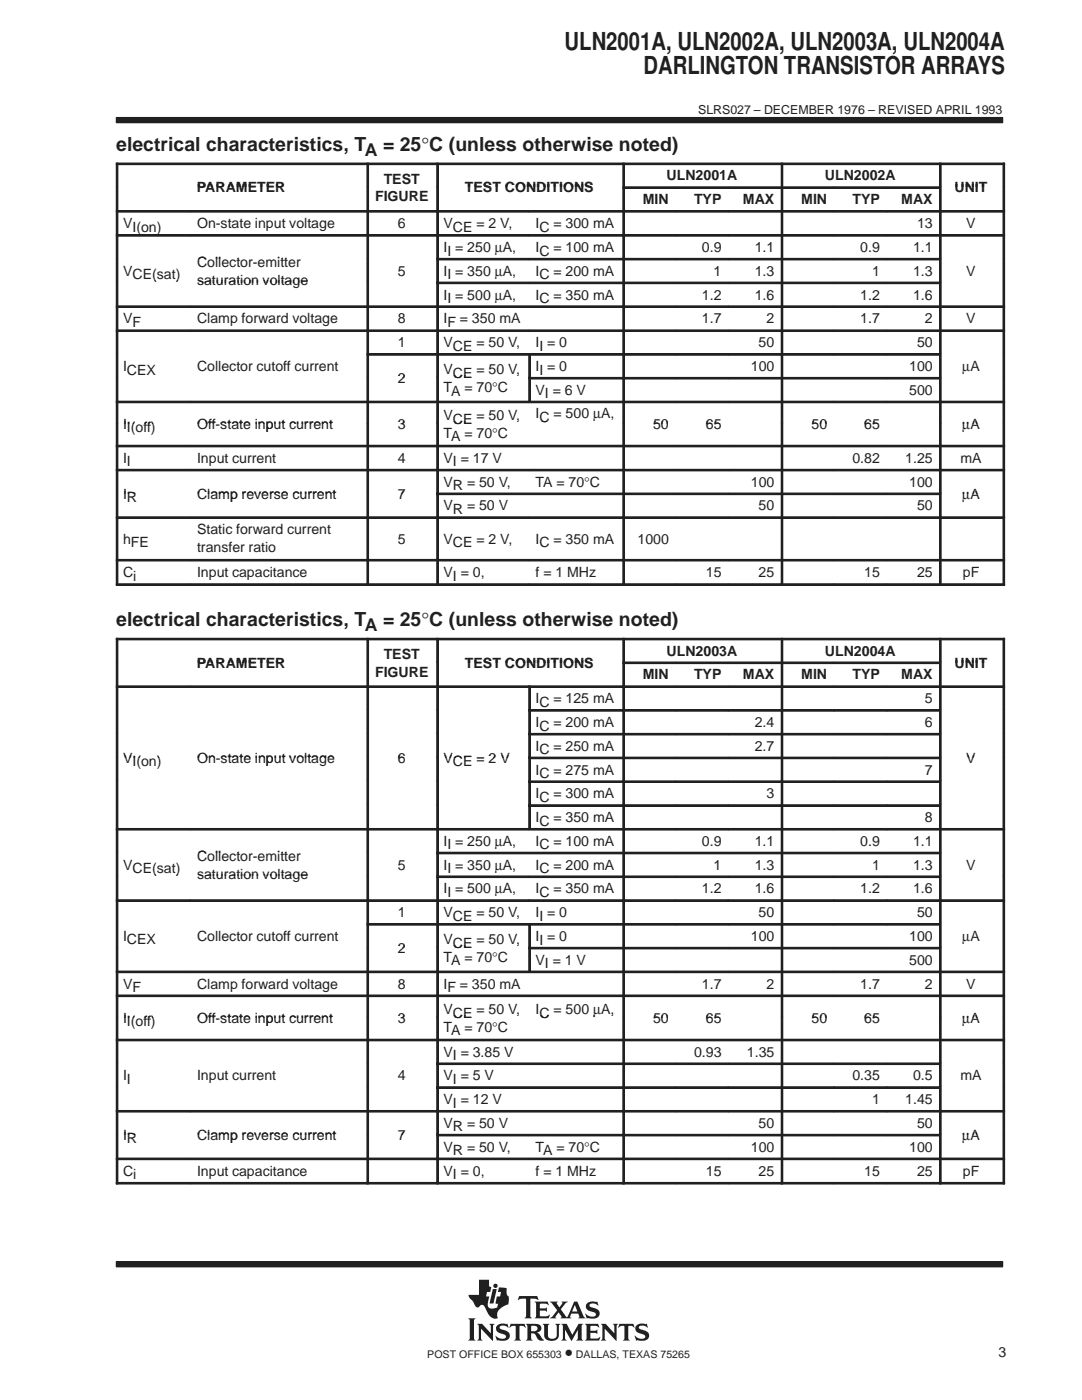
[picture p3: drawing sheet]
<svg xmlns="http://www.w3.org/2000/svg" width="216mm" height="279mm" viewBox="0 0 216 279" stroke-linecap="round" stroke-linejoin="round" font-family="sans-serif">
<path d="M23.2 23.4h176.9v1.1h-176.9z" fill-rule="evenodd" fill="#231f20"/>
<path d="M23.2 23.4h176.9v1.1h-176.9z" fill="none" stroke="#231f20" stroke-width=".2"/>
<path d="M23.2 251.8h176.9v1h-176.9z" fill-rule="evenodd" fill="#231f20"/>
<path d="M23.2 251.8h176.9v1h-176.9z" fill="none" stroke="#231f20" stroke-width=".2"/>
<g fill="#231f20">
<path d="M98.3 257.3h.8l-.6 2.8h-.8z"/>
<path d="M104.9 264.2h1.9a.9 .9 0 0 1 1 .3 .9 .9 0 0 1 0 1.2l-.7 .2 .5 .4 .9 1.2a1.2 1.2 0 0 1-1.6-1l-.3-.4h-.6v1l.3 .4h-1.4l.3-.5v-2.3z" fill-rule="evenodd"/>
<path d="M109.7 259.8h1.6l-.2 .3 .5 .8 .6-.8-.1-.3h1.2l-.4 .2-1 1.3 1.2 1.6 1.5-3.1h.6l1.2 2.9 .4 .4-1.4-.1a.22 .22 0 0 0 .2-.1 .22 .22 0 0 0 0-.3l-.2-.4h-1.4l-.2 .7 .2 .2h-2.2l.2-.3-.5-.9-.7 .9 .2 .3h-1.3l.6-.4 .9-1.2z" fill-rule="evenodd"/>
<path d="M127.1 264.4l.8-.3 .9 .2 .2-.2 .3 .8-.1 .1a1.2 1.2 0 0 0-1.7-.1 1.47 1.47 0 0 0 1.3 .7 1.03 1.03 0 0 1 .7 1.2 1.03 1.03 0 0 1-1.2 .8l-1.1-.1-.2 .1-.4-1 .9 .5h.9a.45 .45 0 0 0 .4-.5 .45 .45 0 0 0-.6-.3l-.2-.1a1.11 1.11 0 0 1-1.2-1.5z" fill-rule="evenodd"/>
<path d="M123.6 264.2h2.8l.2 .8-.6-.4h-.5l-.1 .1v2.4l.3 .4h-1.4l.3-.4v-2.4l-.1-.1h-.5l-.7 .4z" fill-rule="evenodd"/>
<path d="M116.7 264.2h2.6l.2 .8-.6-.4-1.1 .1v.9h1.1l.3-.3v.9l-.4-.2h-1v1l1.3 .1 .7-.3-.3 .7h-2.8l.3-.4v-2.5z" fill-rule="evenodd"/>
<path d="M119.9 264.2h1l1.7 1.9v-1.5l-.3-.4h1l-.3 .4v3l-2.3-2.4v2l.3 .3h-1.1l.3-.4v-2.5z" fill-rule="evenodd"/>
<path d="M112 264.2h1.1l1.1 2.2 1.2-2.2h1l-.3 .4v2.6l.3 .3h-1.4l.3-.4v-1.7l-1.3 2.2-1.3-2.3v1.8l.4 .4h-1.1l.3-.5v-2.3z" fill-rule="evenodd"/>
<path d="M99.2 264.6a1.71 1.71 0 0 1 1.7-.4l.2 .1 .1-.2 .3 .8-.6-.3h-.8a.41 .41 0 0 0-.4 .4 .41 .41 0 0 0 .5 .4 1.29 1.29 0 0 1 1.5 1.4 1.08 1.08 0 0 1-1.2 .8l-1.1-.1-.2 .1-.4-1 .8 .5 .5 .1 .6-.1 .3-.3a.72 .72 0 0 0-.9-.6 .99 .99 0 0 1-1-.5 .99 .99 0 0 1 .1-1.1z" fill-rule="evenodd"/>
<path d="M101.9 264.2h2.8l.2 .8-.7-.4h-.4l-.1 .1v2.4l.3 .4h-1.4l.3-.4v-2.4l-.1-.1h-.5l-.7 .4z" fill-rule="evenodd"/>
<path d="M108.3 264.2h1.3l-.3 .4v2a.65 .65 0 0 0 .7 .6l.6-.1 .4-.4 .1-2-.3-.5h1l-.3 .4v1.8a1.54 1.54 0 0 1-2.4 .9l-.5-.6v-2.1z" fill-rule="evenodd"/>
<path d="M95.2 264.2h1l1.7 1.9v-1.5l-.3-.4h1.1l-.3 .4v3l-2.4-2.4v1.9l.3 .4h-1.1l.3-.5v-2.3z" fill-rule="evenodd"/>
<path d="M93.4 263.1h1.5l-.3 .4v3.6l.3 .4h-1.5l.3-.4v-3.6z" fill-rule="evenodd"/>
<path d="M103.6 258.7h3.6l.2 .8-.4-.3h-1.2v3.6l.3 .3h-1.4l.2-.2 .1-.3v-3.2l-.1-.2h-.8l-.7 .3z" fill-rule="evenodd"/>
<path d="M106.7 259.8h2.6l.1 .7-.5-.3-1.2 .1v.8h1.1l.3-.2v.9l-.4-.2h-1v1l.2 .1h1.2l.5-.4 .1 .1-.2 .7h-2.8l.3-.5v-2.3z" fill-rule="evenodd"/>
<path d="M117.1 260.2a2.09 2.09 0 0 1 1.9-.3l.2-.2 .1 .9a1.22 1.22 0 0 0-1.7-.1 .82 .82 0 0 0 .9 .5 1.06 1.06 0 0 1 1.2 1.1 1.06 1.06 0 0 1-1.2 1.1l-1.2-.2-.2 .2-.3-1 .8 .5 .8 .1a.46 .46 0 0 0 .5-.5 .46 .46 0 0 0-.5-.5h-.2a1.11 1.11 0 0 1-1.2-1.6z" fill-rule="evenodd"/>
<path d="M95.6 255.4h2v1.3l.4 .2-.2 .9h-.6l-.2 .9h.6l-.3 1.3 .1 .7a.9 .9 0 0 0 1.2 .4l.6-.2 .2-.7-.5-.1 .2-1.4h.7l.2-.9h-.7l.3-.9 1.5 .2v1.1l.2 .4 .2 .1v.7a.82 .82 0 0 1-.6 1.1 2.73 2.73 0 0 0-1.7 1.7l.1 .8-.1 .1a1.81 1.81 0 0 1-2.1-1.5l-.3-.6a.7 .7 0 0 0-.6-.6 .7 .7 0 0 0-.7 .5 1.12 1.12 0 0 1-1.1-1.1l-.7-.8-.2-.6h2.1z" fill-rule="evenodd"/>
<circle cx="98.9" cy="256.6" r=".43"/>
</g>
<g fill="#fff">
<path d="M114.7 260.4l.5 1.3h-1z"/>
<path d="M106 264.6h.6a.56 .56 0 0 1 .6 .5 .56 .56 0 0 1-.6 .6h-.6z" fill-rule="evenodd"/>
</g>
<g fill="none" stroke="#231f20" stroke-width=".32">
<path d="M23.2 32.7h177.3M23.4 32.5v84.3M73.4 32.5v84.3M87.3 32.5v84.3M124.3 37.4h63.2M124.4 32.5v84.3M156 32.5v84.3M187.6 32.5v84.3M200.3 32.5v84.3M23.2 42.2h177.3M23.2 47h177.3M87.1 51.7h100.4"/>
<path d="M87.1 56.5h100.4M23.2 61.2h177.3M23.2 66h177.3M73.2 70.7h114.3M105.5 75.5h82M105.7 70.6v9.4M23.2 80.2h177.3M23.2 89h177.3M23.2 93.8h177.3M87.1 98.6h100.4M23.2 103.3h177.3M23.2 111.8h177.3"/>
<path d="M23.2 116.7h177.3M23.2 127.5h177.3M23.2 137h177.3M23.4 127.4v108.9M73.4 127.4v108.9M87.3 127.4v108.9M105.7 136.9v28.4M124.3 132.3h63.2M124.4 127.4v108.9M156 127.4v108.9M187.6 127.4v108.9M200.3 127.4v108.9"/>
<path d="M105.5 141.8h82M105.5 146.5h82M105.5 151.3h82M105.5 156h82M23.2 165.5h177.3M23.2 179.7h177.3M87.1 170.2h100.4M87.1 175h100.4M105.5 160.8h82M23.2 194h177.3M23.2 198.7h177.3M73.2 184.5h114.3"/>
<path d="M105.5 189.2h82M105.7 184.3v9.5M23.2 207.6h177.3M87.1 212.3h100.4M87.1 217h100.4M23.2 221.8h177.3M23.2 231.3h177.3M23.2 236.1h177.3M87.1 226.5h100.4"/>
</g>
<g fill="none" stroke="#231f20" stroke-width=".2">
<path d="M23.2 32.5h.3v4.8h-.3zM23.2 32.5h50v.4h-50zM23.2 37.3h.3v4.7h-.3zM73.2 32.5h.3v4.8h-.3zM73.2 32.5h13.9v.4h-13.9zM73.2 37.3h.3v4.7h-.3zM87.1 32.5h.4v4.8h-.4zM87.1 32.5h37.2v.4h-37.2zM87.1 37.3h.4v4.7h-.4zM124.3 32.5h.3v4.8h-.3zM124.3 32.5h31.6v.4h-31.6zM124.3 37.3h.3v4.7h-.3z"/>
<path d="M124.3 37.3h10.5v.3h-10.5zM134.8 37.3h10.5v.3h-10.5zM145.3 37.3h10.6v.3h-10.6zM155.9 32.5h.3v4.8h-.3zM155.9 32.5h31.6v.4h-31.6zM155.9 37.3h.3v4.7h-.3zM155.9 37.3h10.5v.3h-10.5zM166.4 37.3h10.5v.3h-10.5zM176.9 37.3h10.6v.3h-10.6zM187.5 32.5h.3v4.8h-.3zM187.5 32.5h13v.4h-13zM187.5 37.3h.3v4.7h-.3z"/>
<path d="M200.1 32.5h.4v4.8h-.4zM200.1 37.3h.4v4.7h-.4zM23.2 42h.3v4.8h-.3zM23.2 42h14.7v.3h-14.7zM23.2 46.8h.3v4.7h-.3zM23.2 46.8h14.7v.3h-14.7zM23.2 51.6h.3v4.7h-.3zM23.2 56.3h.3v4.7h-.3zM38 42h35.2v.3h-35.2zM38 46.8h35.2v.3h-35.2zM73.2 42h.3v4.8h-.3zM73.2 42h13.9v.3h-13.9z"/>
<path d="M73.2 46.8h.3v4.7h-.3zM73.2 46.8h13.9v.3h-13.9zM73.2 51.6h.3v4.7h-.3zM73.2 56.3h.3v4.7h-.3zM87.1 42h.4v4.8h-.4zM87.1 42h18.4v.3h-18.4zM87.1 46.8h.4v4.7h-.4zM87.1 46.8h18.4v.3h-18.4zM87.1 51.6h.4v4.7h-.4zM87.1 51.6h18.4v.3h-18.4zM87.1 56.3h.4v4.7h-.4zM87.1 56.3h18.4v.3h-18.4z"/>
<path d="M105.5 42h18.8v.3h-18.8zM105.5 46.8h18.8v.3h-18.8zM105.5 51.6h18.8v.3h-18.8zM105.5 56.3h18.8v.3h-18.8zM124.3 42h.3v4.8h-.3zM124.3 42h10.5v.3h-10.5zM124.3 46.8h.3v4.7h-.3zM124.3 46.8h10.5v.3h-10.5zM124.3 51.6h.3v4.7h-.3zM124.3 51.6h10.5v.3h-10.5zM124.3 56.3h.3v4.7h-.3zM124.3 56.3h10.5v.3h-10.5z"/>
<path d="M134.8 42h10.5v.3h-10.5zM134.8 46.8h10.5v.3h-10.5zM134.8 51.6h10.5v.3h-10.5zM134.8 56.3h10.5v.3h-10.5zM145.3 42h10.6v.3h-10.6zM145.3 46.8h10.6v.3h-10.6zM145.3 51.6h10.6v.3h-10.6zM145.3 56.3h10.6v.3h-10.6zM155.9 42h.3v4.8h-.3zM155.9 42h10.5v.3h-10.5zM155.9 46.8h.3v4.7h-.3zM155.9 46.8h10.5v.3h-10.5z"/>
<path d="M155.9 51.6h.3v4.7h-.3zM155.9 51.6h10.5v.3h-10.5zM155.9 56.3h.3v4.7h-.3zM155.9 56.3h10.5v.3h-10.5zM166.4 42h10.5v.3h-10.5zM166.4 46.8h10.5v.3h-10.5zM166.4 51.6h10.5v.3h-10.5zM166.4 56.3h10.5v.3h-10.5zM176.9 42h10.6v.3h-10.6zM176.9 46.8h10.6v.3h-10.6zM176.9 51.6h10.6v.3h-10.6zM176.9 56.3h10.6v.3h-10.6z"/>
<path d="M187.5 42h.3v4.8h-.3zM187.5 42h13v.3h-13zM187.5 46.8h.3v4.7h-.3zM187.5 46.8h13v.3h-13zM187.5 51.6h.3v4.7h-.3zM187.5 56.3h.3v4.7h-.3zM200.1 42h.4v4.8h-.4zM200.1 46.8h.4v4.7h-.4zM200.1 51.6h.4v4.7h-.4zM200.1 56.3h.4v4.7h-.4zM23.2 61h.3v4.8h-.3zM23.2 61h14.7v.4h-14.7z"/>
<path d="M23.2 65.8h.3v4.8h-.3zM23.2 65.8h14.7v.4h-14.7zM23.2 70.6h.3v4.7h-.3zM23.2 75.3h.3v4.7h-.3zM38 61h35.2v.4h-35.2zM38 65.8h35.2v.4h-35.2zM73.2 61h.3v4.8h-.3zM73.2 61h13.9v.4h-13.9zM73.2 65.8h.3v4.8h-.3zM73.2 65.8h13.9v.4h-13.9zM73.2 70.6h.3v4.7h-.3zM73.2 70.6h13.9v.3h-13.9z"/>
<path d="M73.2 75.3h.3v4.7h-.3zM87.1 61h.4v4.8h-.4zM87.1 61h37.2v.4h-37.2zM87.1 65.8h.4v4.8h-.4zM87.1 65.8h18.4v.4h-18.4zM87.1 70.6h.4v4.7h-.4zM87.1 70.6h18.4v.3h-18.4zM87.1 75.3h.4v4.7h-.4zM105.5 65.8h18.8v.4h-18.8zM105.5 70.6h.3v4.7h-.3zM105.5 70.6h18.8v.3h-18.8zM105.5 75.3h.3v4.7h-.3z"/>
<path d="M105.5 75.3h18.8v.3h-18.8zM124.3 61h.3v4.8h-.3zM124.3 61h10.5v.4h-10.5zM124.3 65.8h.3v4.8h-.3zM124.3 65.8h10.5v.4h-10.5zM124.3 70.6h.3v4.7h-.3zM124.3 70.6h10.5v.3h-10.5zM124.3 75.3h.3v4.7h-.3zM124.3 75.3h10.5v.3h-10.5zM134.8 61h10.5v.4h-10.5zM134.8 65.8h10.5v.4h-10.5zM134.8 70.6h10.5v.3h-10.5z"/>
<path d="M134.8 75.3h10.5v.3h-10.5zM145.3 61h10.6v.4h-10.6zM145.3 65.8h10.6v.4h-10.6zM145.3 70.6h10.6v.3h-10.6zM145.3 75.3h10.6v.3h-10.6zM155.9 61h.3v4.8h-.3zM155.9 61h10.5v.4h-10.5zM155.9 65.8h.3v4.8h-.3zM155.9 65.8h10.5v.4h-10.5zM155.9 70.6h.3v4.7h-.3zM155.9 70.6h10.5v.3h-10.5zM155.9 75.3h.3v4.7h-.3z"/>
<path d="M155.9 75.3h10.5v.3h-10.5zM166.4 61h10.5v.4h-10.5zM166.4 65.8h10.5v.4h-10.5zM166.4 70.6h10.5v.3h-10.5zM166.4 75.3h10.5v.3h-10.5zM176.9 61h10.6v.4h-10.6zM176.9 65.8h10.6v.4h-10.6zM176.9 70.6h10.6v.3h-10.6zM176.9 75.3h10.6v.3h-10.6zM187.5 61h.3v4.8h-.3zM187.5 61h13v.4h-13zM187.5 65.8h.3v4.8h-.3z"/>
<path d="M187.5 65.8h13v.4h-13zM187.5 70.6h.3v4.7h-.3zM187.5 75.3h.3v4.7h-.3zM200.1 61h.4v4.8h-.4zM200.1 65.8h.4v4.8h-.4zM200.1 70.6h.4v4.7h-.4zM200.1 75.3h.4v4.7h-.4zM23.2 80.1h.3v4.3h-.3zM23.2 80.1h14.7v.3h-14.7zM23.2 84.5h.3v4.3h-.3zM23.2 88.9h.3v4.7h-.3zM23.2 88.9h14.7v.3h-14.7z"/>
<path d="M23.2 93.7h.3v4.7h-.3zM23.2 93.7h14.7v.3h-14.7zM23.2 98.4h.3v4.7h-.3zM38 80.1h35.2v.3h-35.2zM38 88.9h35.2v.3h-35.2zM38 93.7h35.2v.3h-35.2zM73.2 80.1h.3v4.3h-.3zM73.2 80.1h13.9v.3h-13.9zM73.2 84.5h.3v4.3h-.3zM73.2 88.9h.3v4.7h-.3zM73.2 88.9h13.9v.3h-13.9zM73.2 93.7h.3v4.7h-.3z"/>
<path d="M73.2 93.7h13.9v.3h-13.9zM73.2 98.4h.3v4.7h-.3zM87.1 80.1h.4v4.3h-.4zM87.1 80.1h18.4v.3h-18.4zM87.1 84.5h.4v4.3h-.4zM87.1 88.9h.4v4.7h-.4zM87.1 88.9h37.2v.3h-37.2zM87.1 93.7h.4v4.7h-.4zM87.1 93.7h18.4v.3h-18.4zM87.1 98.4h.4v4.7h-.4zM87.1 98.4h37.2v.3h-37.2zM105.5 80.1h18.8v.3h-18.8z"/>
<path d="M105.5 93.7h18.8v.3h-18.8zM124.3 80.1h.3v4.3h-.3zM124.3 80.1h10.5v.3h-10.5zM124.3 84.5h.3v4.3h-.3zM124.3 88.9h.3v4.7h-.3zM124.3 88.9h10.5v.3h-10.5zM124.3 93.7h.3v4.7h-.3zM124.3 93.7h10.5v.3h-10.5zM124.3 98.4h.3v4.7h-.3zM124.3 98.4h10.5v.3h-10.5zM134.8 80.1h10.5v.3h-10.5zM134.8 88.9h10.5v.3h-10.5z"/>
<path d="M134.8 93.7h10.5v.3h-10.5zM134.8 98.4h10.5v.3h-10.5zM145.3 80.1h10.6v.3h-10.6zM145.3 88.9h10.6v.3h-10.6zM145.3 93.7h10.6v.3h-10.6zM145.3 98.4h10.6v.3h-10.6zM155.9 80.1h.3v4.3h-.3zM155.9 80.1h10.5v.3h-10.5zM155.9 84.5h.3v4.3h-.3zM155.9 88.9h.3v4.7h-.3zM155.9 88.9h10.5v.3h-10.5zM155.9 93.7h.3v4.7h-.3z"/>
<path d="M155.9 93.7h10.5v.3h-10.5zM155.9 98.4h.3v4.7h-.3zM155.9 98.4h10.5v.3h-10.5zM166.4 80.1h10.5v.3h-10.5zM166.4 88.9h10.5v.3h-10.5zM166.4 93.7h10.5v.3h-10.5zM166.4 98.4h10.5v.3h-10.5zM176.9 80.1h10.6v.3h-10.6zM176.9 88.9h10.6v.3h-10.6zM176.9 93.7h10.6v.3h-10.6zM176.9 98.4h10.6v.3h-10.6zM187.5 80.1h.3v4.3h-.3z"/>
<path d="M187.5 80.1h13v.3h-13zM187.5 84.5h.3v4.3h-.3zM187.5 88.9h.3v4.7h-.3zM187.5 88.9h13v.3h-13zM187.5 93.7h.3v4.7h-.3zM187.5 93.7h13v.3h-13zM187.5 98.4h.3v4.7h-.3zM200.1 80.1h.4v4.3h-.4zM200.1 84.5h.4v4.3h-.4zM200.1 88.9h.4v4.7h-.4zM200.1 93.7h.4v4.7h-.4zM200.1 98.4h.4v4.7h-.4z"/>
<path d="M23.2 103.1h.3v8.5h-.3zM23.2 103.1h14.7v.4h-14.7zM23.2 111.6h.3v5.2h-.3zM23.2 111.6h14.7v.4h-14.7zM23.2 116.5h14.7v.3h-14.7zM38 103.1h35.2v.4h-35.2zM38 111.6h35.2v.4h-35.2zM38 116.5h35.2v.3h-35.2zM73.2 103.1h.3v8.5h-.3zM73.2 103.1h13.9v.4h-13.9zM73.2 111.6h.3v5.2h-.3zM73.2 111.6h13.9v.4h-13.9z"/>
<path d="M73.2 116.5h13.9v.3h-13.9zM87.1 103.1h.4v8.5h-.4zM87.1 103.1h18.4v.4h-18.4zM87.1 111.6h.4v5.2h-.4zM87.1 111.6h18.4v.4h-18.4zM87.1 116.5h18.4v.3h-18.4zM105.5 103.1h18.8v.4h-18.8zM105.5 111.6h18.8v.4h-18.8zM105.5 116.5h18.8v.3h-18.8zM124.3 103.1h.3v8.5h-.3zM124.3 103.1h10.5v.4h-10.5zM124.3 111.6h.3v5.2h-.3z"/>
<path d="M124.3 111.6h10.5v.4h-10.5zM124.3 116.5h10.5v.3h-10.5zM134.8 103.1h10.5v.4h-10.5zM134.8 111.6h10.5v.4h-10.5zM134.8 116.5h10.5v.3h-10.5zM145.3 103.1h10.6v.4h-10.6zM145.3 111.6h10.6v.4h-10.6zM145.3 116.5h10.6v.3h-10.6zM155.9 103.1h.3v8.5h-.3zM155.9 103.1h10.5v.4h-10.5zM155.9 111.6h.3v5.2h-.3zM155.9 111.6h10.5v.4h-10.5z"/>
<path d="M155.9 116.5h10.5v.3h-10.5zM166.4 103.1h10.5v.4h-10.5zM166.4 111.6h10.5v.4h-10.5zM166.4 116.5h10.5v.3h-10.5zM176.9 103.1h10.6v.4h-10.6zM176.9 111.6h10.6v.4h-10.6zM176.9 116.5h10.6v.3h-10.6zM187.5 103.1h.3v8.5h-.3zM187.5 103.1h13v.4h-13zM187.5 111.6h.3v5.2h-.3zM187.5 111.6h13v.4h-13zM187.5 116.5h13v.3h-13z"/>
<path d="M200.1 103.1h.4v8.5h-.4zM200.1 111.6h.4v5.2h-.4zM23.2 127.4h.3v4.7h-.3zM23.2 127.4h50v.3h-50zM23.2 132.1h.3v4.8h-.3zM23.2 136.9h.3v4.7h-.3zM23.2 136.9h14.7v.3h-14.7zM38 136.9h35.2v.3h-35.2zM73.2 127.4h.3v4.7h-.3zM73.2 127.4h13.9v.3h-13.9zM73.2 132.1h.3v4.8h-.3zM73.2 136.9h.3v4.7h-.3z"/>
<path d="M73.2 136.9h13.9v.3h-13.9zM87.1 127.4h.4v4.7h-.4zM87.1 127.4h37.2v.3h-37.2zM87.1 132.1h.4v4.8h-.4zM87.1 136.9h.4v4.7h-.4zM87.1 136.9h18.4v.3h-18.4zM105.5 136.9h.3v4.7h-.3zM105.5 136.9h18.8v.3h-18.8zM124.3 127.4h.3v4.7h-.3zM124.3 127.4h31.6v.3h-31.6zM124.3 132.1h.3v4.8h-.3zM124.3 132.1h10.5v.3h-10.5z"/>
<path d="M124.3 136.9h.3v4.7h-.3zM124.3 136.9h10.5v.3h-10.5zM134.8 132.1h10.5v.3h-10.5zM134.8 136.9h10.5v.3h-10.5zM145.3 132.1h10.6v.3h-10.6zM145.3 136.9h10.6v.3h-10.6zM155.9 127.4h.3v4.7h-.3zM155.9 127.4h31.6v.3h-31.6zM155.9 132.1h.3v4.8h-.3zM155.9 132.1h10.5v.3h-10.5zM155.9 136.9h.3v4.7h-.3zM155.9 136.9h10.5v.3h-10.5z"/>
<path d="M166.4 132.1h10.5v.3h-10.5zM166.4 136.9h10.5v.3h-10.5zM176.9 132.1h10.6v.3h-10.6zM176.9 136.9h10.6v.3h-10.6zM187.5 127.4h.3v4.7h-.3zM187.5 127.4h13v.3h-13zM187.5 132.1h.3v4.8h-.3zM187.5 136.9h.3v4.7h-.3zM187.5 136.9h13v.3h-13zM200.1 127.4h.4v4.7h-.4zM200.1 132.1h.4v4.8h-.4zM200.1 136.9h.4v4.7h-.4z"/>
<path d="M23.2 141.6h.3v4.7h-.3zM23.2 146.4h.3v4.7h-.3zM23.2 151.1h.3v4.7h-.3zM23.2 155.8h.3v4.8h-.3zM73.2 141.6h.3v4.7h-.3zM73.2 146.4h.3v4.7h-.3zM73.2 151.1h.3v4.7h-.3zM73.2 155.8h.3v4.8h-.3zM87.1 141.6h.4v4.7h-.4zM87.1 146.4h.4v4.7h-.4zM87.1 151.1h.4v4.7h-.4zM87.1 155.8h.4v4.8h-.4z"/>
<path d="M105.5 141.6h.3v4.7h-.3zM105.5 141.6h18.8v.3h-18.8zM105.5 146.4h.3v4.7h-.3zM105.5 146.4h18.8v.3h-18.8zM105.5 151.1h.3v4.7h-.3zM105.5 151.1h18.8v.3h-18.8zM105.5 155.8h.3v4.8h-.3zM105.5 155.8h18.8v.4h-18.8zM124.3 141.6h.3v4.7h-.3zM124.3 141.6h10.5v.3h-10.5zM124.3 146.4h.3v4.7h-.3zM124.3 146.4h10.5v.3h-10.5z"/>
<path d="M124.3 151.1h.3v4.7h-.3zM124.3 151.1h10.5v.3h-10.5zM124.3 155.8h.3v4.8h-.3zM124.3 155.8h10.5v.4h-10.5zM134.8 141.6h10.5v.3h-10.5zM134.8 146.4h10.5v.3h-10.5zM134.8 151.1h10.5v.3h-10.5zM134.8 155.8h10.5v.4h-10.5zM145.3 141.6h10.6v.3h-10.6zM145.3 146.4h10.6v.3h-10.6zM145.3 151.1h10.6v.3h-10.6zM145.3 155.8h10.6v.4h-10.6z"/>
<path d="M155.9 141.6h.3v4.7h-.3zM155.9 141.6h10.5v.3h-10.5zM155.9 146.4h.3v4.7h-.3zM155.9 146.4h10.5v.3h-10.5zM155.9 151.1h.3v4.7h-.3zM155.9 151.1h10.5v.3h-10.5zM155.9 155.8h.3v4.8h-.3zM155.9 155.8h10.5v.4h-10.5zM166.4 141.6h10.5v.3h-10.5zM166.4 146.4h10.5v.3h-10.5zM166.4 151.1h10.5v.3h-10.5zM166.4 155.8h10.5v.4h-10.5z"/>
<path d="M176.9 141.6h10.6v.3h-10.6zM176.9 146.4h10.6v.3h-10.6zM176.9 151.1h10.6v.3h-10.6zM176.9 155.8h10.6v.4h-10.6zM187.5 141.6h.3v4.7h-.3zM187.5 146.4h.3v4.7h-.3zM187.5 151.1h.3v4.7h-.3zM187.5 155.8h.3v4.8h-.3zM200.1 141.6h.4v4.7h-.4zM200.1 146.4h.4v4.7h-.4zM200.1 151.1h.4v4.7h-.4zM200.1 155.8h.4v4.8h-.4z"/>
<path d="M23.2 160.6h.3v4.7h-.3zM23.2 165.3h.3v4.8h-.3zM23.2 165.3h14.7v.4h-14.7zM23.2 170.1h.3v4.7h-.3zM23.2 174.8h.3v4.7h-.3zM23.2 179.6h.3v4.7h-.3zM23.2 179.6h14.7v.3h-14.7zM38 165.3h35.2v.4h-35.2zM38 179.6h35.2v.3h-35.2zM73.2 160.6h.3v4.7h-.3zM73.2 165.3h.3v4.8h-.3zM73.2 165.3h13.9v.4h-13.9z"/>
<path d="M73.2 170.1h.3v4.7h-.3zM73.2 174.8h.3v4.7h-.3zM73.2 179.6h.3v4.7h-.3zM73.2 179.6h13.9v.3h-13.9zM87.1 160.6h.4v4.7h-.4zM87.1 165.3h.4v4.8h-.4zM87.1 165.3h18.4v.4h-18.4zM87.1 170.1h.4v4.7h-.4zM87.1 170.1h18.4v.3h-18.4zM87.1 174.8h.4v4.7h-.4zM87.1 174.8h18.4v.3h-18.4zM87.1 179.6h.4v4.7h-.4z"/>
<path d="M87.1 179.6h18.4v.3h-18.4zM105.5 160.6h.3v4.7h-.3zM105.5 160.6h18.8v.3h-18.8zM105.5 165.3h18.8v.4h-18.8zM105.5 170.1h18.8v.3h-18.8zM105.5 174.8h18.8v.3h-18.8zM105.5 179.6h18.8v.3h-18.8zM124.3 160.6h.3v4.7h-.3zM124.3 160.6h10.5v.3h-10.5zM124.3 165.3h.3v4.8h-.3zM124.3 165.3h10.5v.4h-10.5zM124.3 170.1h.3v4.7h-.3z"/>
<path d="M124.3 170.1h10.5v.3h-10.5zM124.3 174.8h.3v4.7h-.3zM124.3 174.8h10.5v.3h-10.5zM124.3 179.6h.3v4.7h-.3zM124.3 179.6h10.5v.3h-10.5zM134.8 160.6h10.5v.3h-10.5zM134.8 165.3h10.5v.4h-10.5zM134.8 170.1h10.5v.3h-10.5zM134.8 174.8h10.5v.3h-10.5zM134.8 179.6h10.5v.3h-10.5zM145.3 160.6h10.6v.3h-10.6zM145.3 165.3h10.6v.4h-10.6z"/>
<path d="M145.3 170.1h10.6v.3h-10.6zM145.3 174.8h10.6v.3h-10.6zM145.3 179.6h10.6v.3h-10.6zM155.9 160.6h.3v4.7h-.3zM155.9 160.6h10.5v.3h-10.5zM155.9 165.3h.3v4.8h-.3zM155.9 165.3h10.5v.4h-10.5zM155.9 170.1h.3v4.7h-.3zM155.9 170.1h10.5v.3h-10.5zM155.9 174.8h.3v4.7h-.3zM155.9 174.8h10.5v.3h-10.5zM155.9 179.6h.3v4.7h-.3z"/>
<path d="M155.9 179.6h10.5v.3h-10.5zM166.4 160.6h10.5v.3h-10.5zM166.4 165.3h10.5v.4h-10.5zM166.4 170.1h10.5v.3h-10.5zM166.4 174.8h10.5v.3h-10.5zM166.4 179.6h10.5v.3h-10.5zM176.9 160.6h10.6v.3h-10.6zM176.9 165.3h10.6v.4h-10.6zM176.9 170.1h10.6v.3h-10.6zM176.9 174.8h10.6v.3h-10.6zM176.9 179.6h10.6v.3h-10.6zM187.5 160.6h.3v4.7h-.3z"/>
<path d="M187.5 165.3h.3v4.8h-.3zM187.5 165.3h13v.4h-13zM187.5 170.1h.3v4.7h-.3zM187.5 174.8h.3v4.7h-.3zM187.5 179.6h.3v4.7h-.3zM187.5 179.6h13v.3h-13zM200.1 160.6h.4v4.7h-.4zM200.1 165.3h.4v4.8h-.4zM200.1 170.1h.4v4.7h-.4zM200.1 174.8h.4v4.7h-.4zM200.1 179.6h.4v4.7h-.4zM23.2 184.3h.3v4.7h-.3z"/>
<path d="M23.2 189.1h.3v4.7h-.3zM23.2 193.8h.3v4.8h-.3zM23.2 193.8h14.7v.3h-14.7zM23.2 198.6h.3v4.4h-.3zM23.2 198.6h14.7v.3h-14.7zM38 193.8h35.2v.3h-35.2zM38 198.6h35.2v.3h-35.2zM73.2 184.3h.3v4.7h-.3zM73.2 184.3h13.9v.3h-13.9zM73.2 189.1h.3v4.7h-.3zM73.2 193.8h.3v4.8h-.3zM73.2 193.8h13.9v.3h-13.9z"/>
<path d="M73.2 198.6h.3v4.4h-.3zM73.2 198.6h13.9v.3h-13.9zM87.1 184.3h.4v4.7h-.4zM87.1 184.3h18.4v.3h-18.4zM87.1 189.1h.4v4.7h-.4zM87.1 193.8h.4v4.8h-.4zM87.1 193.8h37.2v.3h-37.2zM87.1 198.6h.4v4.4h-.4zM87.1 198.6h18.4v.3h-18.4zM105.5 184.3h.3v4.7h-.3zM105.5 184.3h18.8v.3h-18.8zM105.5 189.1h.3v4.7h-.3z"/>
<path d="M105.5 189.1h18.8v.3h-18.8zM105.5 198.6h18.8v.3h-18.8zM124.3 184.3h.3v4.7h-.3zM124.3 184.3h10.5v.3h-10.5zM124.3 189.1h.3v4.7h-.3zM124.3 189.1h10.5v.3h-10.5zM124.3 193.8h.3v4.8h-.3zM124.3 193.8h10.5v.3h-10.5zM124.3 198.6h.3v4.4h-.3zM124.3 198.6h10.5v.3h-10.5zM134.8 184.3h10.5v.3h-10.5zM134.8 189.1h10.5v.3h-10.5z"/>
<path d="M134.8 193.8h10.5v.3h-10.5zM134.8 198.6h10.5v.3h-10.5zM145.3 184.3h10.6v.3h-10.6zM145.3 189.1h10.6v.3h-10.6zM145.3 193.8h10.6v.3h-10.6zM145.3 198.6h10.6v.3h-10.6zM155.9 184.3h.3v4.7h-.3zM155.9 184.3h10.5v.3h-10.5zM155.9 189.1h.3v4.7h-.3zM155.9 189.1h10.5v.3h-10.5zM155.9 193.8h.3v4.8h-.3zM155.9 193.8h10.5v.3h-10.5z"/>
<path d="M155.9 198.6h.3v4.4h-.3zM155.9 198.6h10.5v.3h-10.5zM166.4 184.3h10.5v.3h-10.5zM166.4 189.1h10.5v.3h-10.5zM166.4 193.8h10.5v.3h-10.5zM166.4 198.6h10.5v.3h-10.5zM176.9 184.3h10.6v.3h-10.6zM176.9 189.1h10.6v.3h-10.6zM176.9 193.8h10.6v.3h-10.6zM176.9 198.6h10.6v.3h-10.6zM187.5 184.3h.3v4.7h-.3zM187.5 189.1h.3v4.7h-.3z"/>
<path d="M187.5 193.8h.3v4.8h-.3zM187.5 193.8h13v.3h-13zM187.5 198.6h.3v4.4h-.3zM187.5 198.6h13v.3h-13zM200.1 184.3h.4v4.7h-.4zM200.1 189.1h.4v4.7h-.4zM200.1 193.8h.4v4.8h-.4zM200.1 198.6h.4v4.4h-.4zM23.2 203h.3v4.4h-.3zM23.2 207.4h.3v4.7h-.3zM23.2 207.4h14.7v.3h-14.7zM23.2 212.1h.3v4.8h-.3z"/>
<path d="M23.2 216.9h.3v4.7h-.3zM38 207.4h35.2v.3h-35.2zM73.2 203h.3v4.4h-.3zM73.2 207.4h.3v4.7h-.3zM73.2 207.4h13.9v.3h-13.9zM73.2 212.1h.3v4.8h-.3zM73.2 216.9h.3v4.7h-.3zM87.1 203h.4v4.4h-.4zM87.1 207.4h.4v4.7h-.4zM87.1 207.4h37.2v.3h-37.2zM87.1 212.1h.4v4.8h-.4zM87.1 212.1h37.2v.4h-37.2z"/>
<path d="M87.1 216.9h.4v4.7h-.4zM87.1 216.9h37.2v.3h-37.2zM124.3 203h.3v4.4h-.3zM124.3 207.4h.3v4.7h-.3zM124.3 207.4h10.5v.3h-10.5zM124.3 212.1h.3v4.8h-.3zM124.3 212.1h10.5v.4h-10.5zM124.3 216.9h.3v4.7h-.3zM124.3 216.9h10.5v.3h-10.5zM134.8 207.4h10.5v.3h-10.5zM134.8 212.1h10.5v.4h-10.5zM134.8 216.9h10.5v.3h-10.5z"/>
<path d="M145.3 207.4h10.6v.3h-10.6zM145.3 212.1h10.6v.4h-10.6zM145.3 216.9h10.6v.3h-10.6zM155.9 203h.3v4.4h-.3zM155.9 207.4h.3v4.7h-.3zM155.9 207.4h10.5v.3h-10.5zM155.9 212.1h.3v4.8h-.3zM155.9 212.1h10.5v.4h-10.5zM155.9 216.9h.3v4.7h-.3zM155.9 216.9h10.5v.3h-10.5zM166.4 207.4h10.5v.3h-10.5zM166.4 212.1h10.5v.4h-10.5z"/>
<path d="M166.4 216.9h10.5v.3h-10.5zM176.9 207.4h10.6v.3h-10.6zM176.9 212.1h10.6v.4h-10.6zM176.9 216.9h10.6v.3h-10.6zM187.5 203h.3v4.4h-.3zM187.5 207.4h.3v4.7h-.3zM187.5 207.4h13v.3h-13zM187.5 212.1h.3v4.8h-.3zM187.5 216.9h.3v4.7h-.3zM200.1 203h.4v4.4h-.4zM200.1 207.4h.4v4.7h-.4zM200.1 212.1h.4v4.8h-.4z"/>
<path d="M200.1 216.9h.4v4.7h-.4zM23.2 221.6h.3v4.8h-.3zM23.2 221.6h14.7v.3h-14.7zM23.2 226.4h.3v4.7h-.3zM23.2 231.1h.3v5.2h-.3zM23.2 231.1h14.7v.3h-14.7zM23.2 236h14.7v.3h-14.7zM38 221.6h35.2v.3h-35.2zM38 231.1h35.2v.3h-35.2zM38 236h35.2v.3h-35.2zM73.2 221.6h.3v4.8h-.3zM73.2 221.6h13.9v.3h-13.9z"/>
<path d="M73.2 226.4h.3v4.7h-.3zM73.2 231.1h.3v5.2h-.3zM73.2 231.1h13.9v.3h-13.9zM73.2 236h13.9v.3h-13.9zM87.1 221.6h.4v4.8h-.4zM87.1 221.6h37.2v.3h-37.2zM87.1 226.4h.4v4.7h-.4zM87.1 226.4h18.4v.3h-18.4zM87.1 231.1h.4v5.2h-.4zM87.1 231.1h18.4v.3h-18.4zM87.1 236h18.4v.3h-18.4zM105.5 226.4h18.8v.3h-18.8z"/>
<path d="M105.5 231.1h18.8v.3h-18.8zM105.5 236h18.8v.3h-18.8zM124.3 221.6h.3v4.8h-.3zM124.3 221.6h10.5v.3h-10.5zM124.3 226.4h.3v4.7h-.3zM124.3 226.4h10.5v.3h-10.5zM124.3 231.1h.3v5.2h-.3zM124.3 231.1h10.5v.3h-10.5zM124.3 236h10.5v.3h-10.5zM134.8 221.6h10.5v.3h-10.5zM134.8 226.4h10.5v.3h-10.5zM134.8 231.1h10.5v.3h-10.5z"/>
<path d="M134.8 236h10.5v.3h-10.5zM145.3 221.6h10.6v.3h-10.6zM145.3 226.4h10.6v.3h-10.6zM145.3 231.1h10.6v.3h-10.6zM145.3 236h10.6v.3h-10.6zM155.9 221.6h.3v4.8h-.3zM155.9 221.6h10.5v.3h-10.5zM155.9 226.4h.3v4.7h-.3zM155.9 226.4h10.5v.3h-10.5zM155.9 231.1h.3v5.2h-.3zM155.9 231.1h10.5v.3h-10.5zM155.9 236h10.5v.3h-10.5z"/>
<path d="M166.4 221.6h10.5v.3h-10.5zM166.4 226.4h10.5v.3h-10.5zM166.4 231.1h10.5v.3h-10.5zM166.4 236h10.5v.3h-10.5zM176.9 221.6h10.6v.3h-10.6zM176.9 226.4h10.6v.3h-10.6zM176.9 231.1h10.6v.3h-10.6zM176.9 236h10.6v.3h-10.6zM187.5 221.6h.3v4.8h-.3zM187.5 221.6h13v.3h-13zM187.5 226.4h.3v4.7h-.3zM187.5 231.1h.3v5.2h-.3z"/>
<path d="M187.5 231.1h13v.3h-13zM187.5 236h13v.3h-13zM200.1 221.6h.4v4.8h-.4zM200.1 226.4h.4v4.7h-.4zM200.1 231.1h.4v5.2h-.4z"/>
</g>
<g font-size="4.9" fill="#231f20">
<text x="112.7" y="9.9">ULN2001A, ULN2002A, ULN2003A, ULN2004A</text>
<text x="128.4" y="14.8">DARLINGTON TRANSISTOR ARRAYS</text>
</g>
<g font-size="3.9" fill="#231f20">
<text x="23.2" y="30.2">electrical characteristics, T</text>
<text x="23.2" y="125">electrical characteristics, T</text>
</g>
<g font-size="3.5" fill="#231f20">
<text x="72.8" y="31.1">A = 25°C (unless otherwise noted)</text>
<text x="72.8" y="126">A = 25°C (unless otherwise noted)</text>
<text x="112.7" y="271">•</text>
</g>
<g font-size="2.8" fill="#231f20">
<text x="39.3" y="38.4">PARAMETER</text>
<text x="74.8" y="40.2">FIGURE</text>
<text x="76.6" y="36.7">TEST</text>
<text x="92.8" y="38.4">TEST CONDITIONS</text>
<text x="128.3" y="40.8">MIN</text>
<text x="133" y="36">ULN2001A</text>
<text x="138.5" y="40.8">TYP</text>
<text x="148.2" y="40.8">MAX</text>
<text x="159.9" y="40.8">MIN</text>
<text x="164.6" y="36">ULN2002A</text>
<text x="170.1" y="40.8">TYP</text>
<text x="179.8" y="40.8">MAX</text>
<text x="190.5" y="38.4">UNIT</text>
<text x="24.6" y="45.5">VI(on)</text>
<text x="39.3" y="45.5">On-state input voltage</text>
<text x="79.4" y="45.5">6</text>
<text x="88.5" y="45.5">VCE = 2 V,</text>
<text x="106.9" y="45.5">IC = 300 mA</text>
<text x="183" y="45.5">13</text>
<text x="192.8" y="45.5">V</text>
<text x="39.3" y="53.3">C ll</text>
<text x="39.3" y="53.3">Collector-emitter</text>
<text x="47.2" y="53.3">t</text>
<text x="55.3" y="53.3">itt</text>
<text x="88.5" y="50.3">II = 250 µA,</text>
<text x="106.9" y="50.3">IC = 100 mA</text>
<text x="140.1" y="50.3">0.9</text>
<text x="150.6" y="50.3">1.1</text>
<text x="171.7" y="50.3">0.9</text>
<text x="182.2" y="50.3">1.1</text>
<text x="24.6" y="55">VCE(sat))</text>
<text x="30.4" y="55.7">(</text>
<text x="39.3" y="56.9">saturation voltage</text>
<text x="79.4" y="55">5</text>
<text x="88.5" y="55">II = 350 µA,</text>
<text x="88.5" y="59.8">II = 500 µA,</text>
<text x="106.9" y="55">IC = 200 mA</text>
<text x="106.9" y="59.8">IC = 350 mA</text>
<text x="140.1" y="59.8">1.2</text>
<text x="142.4" y="55">1</text>
<text x="150.6" y="55">1.3</text>
<text x="150.6" y="59.8">1.6</text>
<text x="171.7" y="59.8">1.2</text>
<text x="174" y="55">1</text>
<text x="182.2" y="55">1.3</text>
<text x="182.2" y="59.8">1.6</text>
<text x="192.8" y="55">V</text>
<text x="24.6" y="64.6">VF</text>
<text x="39.3" y="64.6">Clamp forward voltage</text>
<text x="79.4" y="64.6">8</text>
<text x="88.5" y="64.6">IF = 350 mA</text>
<text x="140.1" y="64.6">1.7</text>
<text x="152.9" y="64.6">2</text>
<text x="171.7" y="64.6">1.7</text>
<text x="184.5" y="64.6">2</text>
<text x="192.8" y="64.6">V</text>
<text x="79.4" y="69.3">1</text>
<text x="88.5" y="69.3">VCE = 50 V,</text>
<text x="106.9" y="69.3">II = 0</text>
<text x="151.4" y="69.3">50</text>
<text x="183" y="69.3">50</text>
<text x="24.6" y="74">ICEX</text>
<text x="39.3" y="74">Collector cutoff current</text>
<text x="79.4" y="76.4">2</text>
<text x="88.5" y="74.7">VCE = 50 V,,</text>
<text x="90.4" y="75.4">CE</text>
<text x="106.9" y="74.1">II = 0</text>
<text x="149.8" y="74.1">100</text>
<text x="181.4" y="74.1">100</text>
<text x="192" y="74">µA</text>
<text x="88.5" y="78.2">TA = 70°C</text>
<text x="88.5" y="83.9">VCE = 50 V,,</text>
<text x="106.9" y="78.8">VI = 6 V</text>
<text x="106.9" y="83.5">IC</text>
<text x="118.3" y="83.5">µ</text>
<text x="181.4" y="78.8">500</text>
<text x="24.6" y="85.6">II( ff)</text>
<text x="24.6" y="85.6">II(off)</text>
<text x="39.3" y="85.6">Off state input current</text>
<text x="39.3" y="85.6">Off-state input current</text>
<text x="79.4" y="85.6">3</text>
<text x="88.5" y="87.4">TA = 70°C</text>
<text x="90.4" y="84.6">CE</text>
<text x="107.6" y="84.2">C = 500 µA,</text>
<text x="130.3" y="85.6">50</text>
<text x="140.8" y="85.6">65</text>
<text x="161.9" y="85.6">50</text>
<text x="172.4" y="85.6">65</text>
<text x="192" y="85.6">µA</text>
<text x="24.6" y="92.4">II</text>
<text x="39.3" y="92.4">Input current</text>
<text x="79.4" y="92.4">4</text>
<text x="88.5" y="92.4">VI = 17 V</text>
<text x="170.1" y="92.4">0.82</text>
<text x="180.6" y="92.4">1.25</text>
<text x="191.6" y="92.4">mA</text>
<text x="24.6" y="99.5">IR</text>
<text x="39.3" y="99.5">Clamp reverse current</text>
<text x="79.4" y="99.5">7</text>
<text x="88.5" y="97.1">VR = 50 V,</text>
<text x="88.5" y="101.9">VR = 50 V</text>
<text x="106.9" y="97.1">TA = 70°C</text>
<text x="149.8" y="97.1">100</text>
<text x="151.4" y="101.9">50</text>
<text x="181.4" y="97.1">100</text>
<text x="183" y="101.9">50</text>
<text x="192" y="99.5">µA</text>
<text x="39.3" y="106.7">Static forward current</text>
<text x="24.6" y="108.5">hFE</text>
<text x="39.3" y="110.2">transfer ratio</text>
<text x="79.4" y="108.5">5</text>
<text x="88.5" y="108.5">VCE = 2 V,</text>
<text x="106.9" y="108.5">IC = 350 mA</text>
<text x="127.2" y="108.5">1000</text>
<text x="24.6" y="115.2">Ci</text>
<text x="39.3" y="115.2">Input capacitance</text>
<text x="88.5" y="115.2">VI = 0,</text>
<text x="106.9" y="115.2">f = 1 MHz</text>
<text x="140.8" y="115.2">15</text>
<text x="151.4" y="115.2">25</text>
<text x="172.4" y="115.2">15</text>
<text x="183" y="115.2">25</text>
<text x="192.1" y="115.2">pF</text>
<text x="76.6" y="131.5">TEST</text>
<text x="133" y="130.9">ULN2003A</text>
<text x="164.6" y="130.9">ULN2004A</text>
<text x="39.3" y="133.2">PARAMETER</text>
<text x="74.8" y="135">FIGURE</text>
<text x="92.8" y="133.2">TEST CONDITIONS</text>
<text x="128.3" y="135.6">MIN</text>
<text x="138.5" y="135.6">TYP</text>
<text x="148.2" y="135.6">MAX</text>
<text x="159.9" y="135.6">MIN</text>
<text x="170.1" y="135.6">TYP</text>
<text x="179.8" y="135.6">MAX</text>
<text x="190.5" y="133.2">UNIT</text>
<text x="106.9" y="140.4">IC = 125 mA</text>
<text x="184.5" y="140.4">5</text>
<text x="106.9" y="145.1">IC = 200 mA</text>
<text x="106.9" y="149.8">IC = 250 mA</text>
<text x="150.6" y="145.1">2.4</text>
<text x="150.6" y="149.8">2.7</text>
<text x="184.5" y="145.1">6</text>
<text x="24.6" y="152.2">VI(</text>
<text x="24.6" y="152.2">VI(on))</text>
<text x="39.3" y="152.2">On state input voltage</text>
<text x="39.3" y="152.2">On-state input voltage</text>
<text x="79.4" y="152.2">6</text>
<text x="88.5" y="152.2">VCE = 2 V</text>
<text x="106.9" y="154.6">IC = 275 mA</text>
<text x="184.5" y="154.6">7</text>
<text x="192.8" y="152.2">V</text>
<text x="106.9" y="159.3">IC = 300 mA</text>
<text x="152.9" y="159.3">3</text>
<text x="106.9" y="164.1">IC = 350 mA</text>
<text x="184.5" y="164.1">8</text>
<text x="24.6" y="173.5">VCE(sat))</text>
<text x="39.3" y="171.9">C ll</text>
<text x="39.3" y="171.9">Collector-emitter</text>
<text x="47.2" y="171.9">t</text>
<text x="55.3" y="171.9">itt</text>
<text x="79.4" y="173.5">5</text>
<text x="88.5" y="168.8">II = 250 µA,</text>
<text x="88.5" y="173.6">II = 350 µA,</text>
<text x="106.9" y="168.8">IC = 100 mA</text>
<text x="106.9" y="173.6">IC = 200 mA</text>
<text x="140.1" y="168.8">0.9</text>
<text x="142.4" y="173.6">1</text>
<text x="150.6" y="168.8">1.1</text>
<text x="150.6" y="173.6">1.3</text>
<text x="171.7" y="168.8">0.9</text>
<text x="174" y="173.6">1</text>
<text x="182.2" y="168.8">1.1</text>
<text x="182.2" y="173.6">1.3</text>
<text x="192.8" y="173.5">V</text>
<text x="30.4" y="174.2">(</text>
<text x="39.3" y="175.4">saturation voltage</text>
<text x="88.5" y="178.3">II = 500 µA,</text>
<text x="106.9" y="178.3">IC = 350 mA</text>
<text x="140.1" y="178.3">1.2</text>
<text x="150.6" y="178.3">1.6</text>
<text x="171.7" y="178.3">1.2</text>
<text x="182.2" y="178.3">1.6</text>
<text x="79.4" y="183">1</text>
<text x="88.5" y="183">VCE = 50 V,</text>
<text x="106.9" y="183">II = 0</text>
<text x="151.4" y="183">50</text>
<text x="183" y="183">50</text>
<text x="24.6" y="187.8">ICEX</text>
<text x="39.3" y="187.8">Collector cutoff current</text>
<text x="79.4" y="190.2">2</text>
<text x="88.5" y="188.5">VCE = 50 V,,</text>
<text x="88.5" y="192">TA = 70°C</text>
<text x="90.4" y="189.2">CE</text>
<text x="106.9" y="187.8">II = 0</text>
<text x="149.8" y="187.8">100</text>
<text x="181.4" y="187.8">100</text>
<text x="192" y="187.8">µA</text>
<text x="24.6" y="197.3">VF</text>
<text x="39.3" y="197.3">Clamp forward voltage</text>
<text x="79.4" y="197.3">8</text>
<text x="88.5" y="197.3">IF = 350 mA</text>
<text x="106.9" y="192.5">VI = 1 V</text>
<text x="140.1" y="197.3">1.7</text>
<text x="152.9" y="197.3">2</text>
<text x="171.7" y="197.3">1.7</text>
<text x="181.4" y="192.5">500</text>
<text x="184.5" y="197.3">2</text>
<text x="192.8" y="197.3">V</text>
<text x="88.5" y="202.4">VCE = 50 V,,</text>
<text x="90.4" y="203.1">CE</text>
<text x="106.9" y="202.4">IC = 500 µA,,</text>
<text x="107.6" y="203.1">C</text>
<text x="118.3" y="202.4">µ</text>
<text x="24.6" y="204.1">II( ff)</text>
<text x="24.6" y="204.1">II(off)</text>
<text x="39.3" y="204.1">Off state input current</text>
<text x="39.3" y="204.1">Off-state input current</text>
<text x="79.4" y="204.1">3</text>
<text x="88.5" y="205.9">TA = 70°C</text>
<text x="130.3" y="204.1">50</text>
<text x="140.8" y="204.1">65</text>
<text x="161.9" y="204.1">50</text>
<text x="172.4" y="204.1">65</text>
<text x="192" y="204.1">µA</text>
<text x="24.6" y="215.6">II</text>
<text x="39.3" y="215.6">Input current</text>
<text x="79.4" y="215.6">4</text>
<text x="88.5" y="210.9">VI = 3.85 V</text>
<text x="88.5" y="215.6">VI = 5 V</text>
<text x="138.5" y="210.9">0.93</text>
<text x="149" y="210.9">1.35</text>
<text x="170.1" y="215.6">0.35</text>
<text x="182.2" y="215.6">0.5</text>
<text x="191.6" y="215.6">mA</text>
<text x="88.5" y="220.4">VI = 12 V</text>
<text x="174" y="220.4">1</text>
<text x="180.6" y="220.4">1.45</text>
<text x="24.6" y="227.5">IR</text>
<text x="39.3" y="227.5">Clamp reverse current</text>
<text x="79.4" y="227.5">7</text>
<text x="88.5" y="225.1">VR = 50 V</text>
<text x="151.4" y="225.1">50</text>
<text x="183" y="225.1">50</text>
<text x="192" y="227.5">µA</text>
<text x="88.5" y="229.9">VR = 50 V,</text>
<text x="106.9" y="229.9">TA = 70°C</text>
<text x="149.8" y="229.9">100</text>
<text x="181.4" y="229.9">100</text>
<text x="24.6" y="234.6">Ci</text>
<text x="39.3" y="234.6">Input capacitance</text>
<text x="88.5" y="234.6">VI = 0,</text>
<text x="106.9" y="234.6">f = 1 MHz</text>
<text x="140.8" y="234.6">15</text>
<text x="151.4" y="234.6">25</text>
<text x="172.4" y="234.6">15</text>
<text x="183" y="234.6">25</text>
<text x="192.1" y="234.6">pF</text>
<text x="199.2" y="270.7">3</text>
</g>
<text font-size="2.5" fill="#231f20" x="139.3" y="22.7">SLRS027 – DECEMBER 1976 – REVISED APRIL 1993</text>
<g font-size="2.1" fill="#231f20">
<text x="85.3" y="271">POST OFFICE BOX 655303</text>
<text x="114.9" y="271">DALLAS, TEXAS 75265</text>
</g>
</svg>
